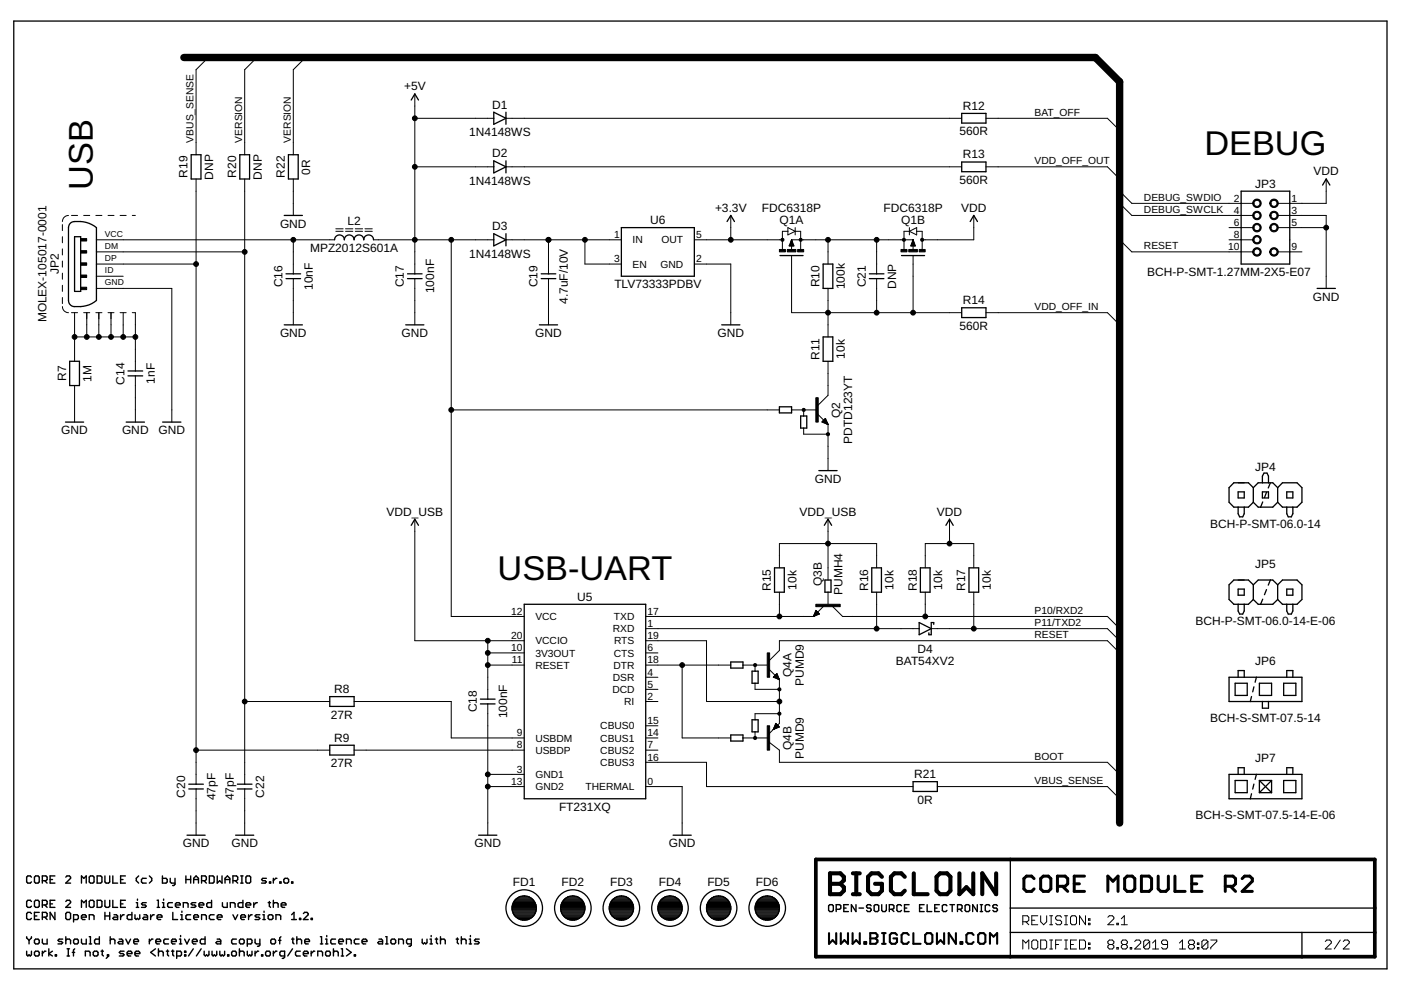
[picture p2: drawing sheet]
<svg xmlns="http://www.w3.org/2000/svg" width="297mm" height="210mm" viewBox="0 0 297 210" stroke-linecap="round" stroke-linejoin="round" font-family="sans-serif">
<g fill="none" stroke="#000" stroke-width=".3">
<path d="M5.7 198.6v.3l.5 .5M6.2 199.4v.7M6.7 186l-.3-.3h-.5l-.2 .3v1l.2 .2h.5l.3-.2M6.7 191.1l-.3-.2h-.5l-.2 .2v1l.2 .3h.5l.3-.3M6.7 193.7l-.3-.3h-.5l-.2 .3v1l.2 .3h.5l.3-.3M6.7 198.6v.3l-.5 .5M7.3 186l.3-.3h.5l.2 .3v1l-.2 .2h-.5l-.3-.2zM7.3 194.2h.5M7.6 190.9h.5l.2 .2v1l-.2 .3h-.5l-.3-.3v-1zM7.6 199.1h.5l.2 .3v.5l-.2 .2h-.5l-.3-.2v-.5zM8.3 193.4h-1v1.6h1M9 186.7h.7l.3-.2v-.5l-.3-.3h-.7v1.5"/>
<path d="M9 191.9h.7l.3-.3v-.5l-.3-.2h-.7v1.5M9 194.5h.7l.3-.3v-.5l-.3-.3h-.7v1.6M9 199.1v.8l.2 .2h.8v-1M9.5 186.7l.5 .5M9.5 191.9l.5 .5M9.5 194.5l.5 .5M10.6 186.5h.5M10.6 191.6h.5M11.6 185.7h-1v1.5h1M11.6 190.9h-1v1.5h1M11.6 193.4v1.6l-1-1.6v1.6M13.3 199.1h-.7l-.3 .3 .3 .2h.4l.3 .3-.3 .2h-.7"/>
<path d="M13.9 186l.3-.3h.5l.3 .3v.2l-1.1 1h1.1M13.9 191.1l.3-.2h.5l.3 .2v.3l-1.1 1h1.1M13.9 199.4l.3-.3h.5l.3 .3v.7M13.9 198.6v1.5M14.2 193.4h.5l.3 .3v1l-.3 .3h-.5l-.3-.3v-1zM15.6 195h.8l.2-.3v-.5l-.2-.2h-.8v1.5M15.9 199.1h.5l.2 .3v.5l-.2 .2h-.5l-.3-.2v-.5zM17.3 194.5h1v-.3l-.3-.2h-.5l-.2 .2v.5l.2 .3h.5M17.3 187.2v-1.5l.5 .5 .5-.5v1.5M17.3 192.4v-1.5l.5 .5 .5-.5v1.5M17.3 199.1v.8l.2 .2h.8v-1M18.9 186l.3-.3h.5l.2 .3v1l-.2 .2h-.5l-.3-.2z"/>
<path d="M18.9 195v-1h.8l.2 .2v.8M18.9 198.6h.3v1.5M19.2 190.9h.5l.2 .2v1l-.2 .3h-.5l-.3-.3v-1zM20.6 185.7h.8l.2 .3v1l-.2 .2h-.8zM20.6 190.9h.8l.2 .2v1l-.2 .3h-.8zM21.1 198.6v1.5h-.8l-.3-.2v-.5l.3-.3h.8M22.2 185.7v1.3l.3 .2h.5l.3-.2v-1.3M22.2 190.9v1.2l.3 .3h.5l.3-.3v-1.2M22.2 193.4v1.6M22.2 194.2h1.1M23.3 193.4v1.6M23.4 199.4l.2-.3h.5l.3 .3v.7"/>
<path d="M23.4 198.6v1.5M23.9 185.7v1.5h1M23.9 190.9v1.5h1M24.2 194h.5l.2 .2v.8h-.7l-.3-.3 .3-.2h.7M25.3 199.1h.5l.2 .3v.7h-.7l-.3-.2 .3-.3h.7M25.6 186.5h.5M25.6 194v1M25.6 191.6h.5M26.3 194h-.2l-.5 .5M26.6 185.7h-1v1.5h1M26.6 190.9h-1v1.5h1M26.7 199.1l.5 1 .5-1"/>
<path d="M28 193.4v1.6h-.8l-.2-.3v-.5l.2-.2h.8M28.3 199.6h1.1v-.2l-.3-.3h-.5l-.3 .3v.5l.3 .2h.5M28.6 194v.7l.3 .3 .2-.3 .3 .3 .2-.3v-.7M28.9 192.4h.5M28.9 191.4h.2v1M29.1 190.6v.3M29.4 185.7l-.5 .5v.5l.5 .5M30.5 194h.5l.3 .2v.8h-.8l-.2-.3 .2-.2h.8M31 186.2h-.8l-.2 .3v.5l.2 .2h.8M31 191.4h-.8l-.2 .2 .2 .3h.6l.2 .2-.2 .3h-.8M31.7 185.7l.5 .5v.5l-.5 .5M31.7 199.1v1"/>
<path d="M31.9 194v1M32.4 199.1h-.2l-.5 .5M32.7 194h-.3l-.5 .5M33 199.6h1.1v-.2l-.3-.3h-.5l-.3 .3v.5l.3 .2h.5M33.3 190.9h.3v1.5M33.3 192.4h.5M33.3 194.5h1v-.3l-.2-.2h-.5l-.3 .2v.5l.3 .3h.5M34.4 185.7v1.5h.8l.3-.2v-.5l-.3-.3h-.8M34.4 192.4h.5M34.4 191.4h.3v1M34.7 190.6v.3M35.7 199.1h-.7l-.3 .3v.5l.3 .2h.7"/>
<path d="M36.1 186.2v.8l.2 .2h.8M36.4 199.6h1v-.2l-.3-.3h-.5l-.2 .3v.5l.2 .2h.5M36.6 191.4h-.8l-.3 .2v.5l.3 .3h.8M36.6 193.4v1.6h1.1M37.1 186.2v1.3l-.2 .2h-.3M37.2 191.9h1v-.3l-.2-.2h-.6l-.2 .2v.5l.2 .3h.6M38 199.1h.3v1M38.3 198.4v.2M38.3 195h.5M38.3 194h.3v1M38.6 193.2v.2M38.9 192.4v-1h.7l.3 .2v.8"/>
<path d="M39.1 199.1l.5 1 .6-1M39.4 186.5h1M39.4 185.7v1.5M40.4 194h-.7l-.3 .2v.5l.3 .3h.7M40.4 185.7v1.5M40.8 199.6h1v-.2l-.2-.3h-.6l-.2 .3v.5l.2 .2h.6M41.1 186.5h1M41.1 187.2v-1l.5-.5 .5 .5v1M41.1 194.5h1v-.3l-.3-.2h-.5l-.2 .2v.5l.2 .3h.5M41.5 191.4h-.7l-.3 .2 .3 .3h.5l.2 .2-.2 .3h-.8M42.2 191.9h1v-.3l-.3-.2h-.5l-.2 .2v.5l.2 .3h.5M42.7 186.7h.8l.3-.2v-.5l-.3-.3h-.8v1.5"/>
<path d="M42.7 195v-1h.8l.3 .2v.8M43.2 186.7l.6 .5M43.5 198.6v1.5h-.8l-.2-.2v-.5l.2-.3h.8M44.4 185.7h.7l.3 .3v1l-.3 .2h-.7zM44.9 190.9v1.5h-.8l-.3-.3v-.5l.3-.2h.8M45.4 194h-.8l-.2 .2v.5l.2 .3h.8M46 199.1h.5l.3 .3v.7h-.8l-.2-.2 .2-.3h.8M46.1 185.7v1.5l.5-.5 .5 .5v-1.5M46.1 194.5h1v-.3l-.3-.2h-.5l-.2 .2v.5l.2 .3h.5M47.2 191.4v.7l.2 .3h.8v-1M47.7 186.5h1M47.7 187.2v-1l.5-.5 .5 .5v1"/>
<path d="M48.8 192.4v-1h.8l.2 .2v.8M49.4 186.7h.7l.3-.2v-.5l-.3-.3h-.7v1.5M49.4 194l.5 1 .5-1M49.9 186.7l.5 .5M50.1 199.1h-.7l-.3 .3v.5l.3 .2h.7M51 199.1h.5l.3 .3v.5l-.3 .2h-.5l-.2-.2v-.5zM51 185.7h.5M51 187.2h.5M51 194.5h1v-.3l-.2-.2h-.5l-.3 .2v.5l.3 .3h.5M51.3 185.7v1.5M51.5 190.9v1.5h-.8l-.2-.3v-.5l.2-.2h.8M52.1 186l.3-.3h.5l.2 .3v1l-.2 .2h-.5l-.3-.2z"/>
<path d="M52.1 191.9h1v-.3l-.2-.2h-.5l-.3 .2v.5l.3 .3h.5M52.7 194v1M53.5 194h-.3l-.5 .5M53.8 191.4v1M54.1 199.1v.8l.2 .2h.8M54.6 191.4h-.3l-.5 .5M55.1 194h-.8l-.2 .2 .2 .3h.5l.3 .2-.3 .3h-.7M55.1 199.1v1.3l-.3 .2h-.2M55.7 195h.5M55.7 194h.3v1M56 193.2v.2M56.5 186.2h-.8l-.2 .3 .2 .2h.5l.3 .3-.3 .2h-.7"/>
<path d="M56.9 191.4h.5M56.9 194.2l.2-.2h.5l.3 .2v.5l-.3 .3h-.5l-.2-.3zM57.1 191.1v1l.3 .3M57.1 187h.3v.2h-.3zM57.7 199.1h.5l.2 .3v.5l-.2 .2h-.5l-.3-.2v-.5zM58 186.2v1M58 190.9v1.5M58 191.6l.2-.2h.5l.3 .2v.8M58.5 195v-1h.8l.2 .2v.8M58.7 186.2h-.2l-.5 .5M59.1 199.4h.5M59.3 187h.3v.2h-.3z"/>
<path d="M59.6 198.6l-.3 .3v1.2M59.6 191.9h1v-.3l-.2-.2h-.5l-.3 .2v.5l.3 .3h.5M60.2 186.5l.2-.3h.5l.3 .3v.5l-.3 .2h-.5l-.2-.2zM61.8 187h.3v.2h-.3zM61.8 195h1M61.8 194l.5-.6v1.6M61.8 199.1h.5M62.1 198.9v1l.2 .2M62.9 199.4l.3-.3h.5l.2 .3v.7M62.9 198.6v1.5M63.5 194.7h.3v.3h-.3zM64.3 193.7l.3-.3h.5l.2 .3v.3l-1 1h1"/>
<path d="M64.6 199.6h1v-.2l-.2-.3h-.5l-.3 .3v.5l.3 .2h.5M66 194.7h.2v.3h-.2zM67.9 198.6h.3v1.5M69 199.1h.3v1M69.3 198.4v.2M71.1 199.1h-.7l-.3 .3v.5l.3 .2h.7M71.8 199.6h1v-.2l-.2-.3h-.5l-.3 .3v.5l.3 .2h.5M76.1 199.1h-.7l-.3 .3v.5l.3 .2h.7M76.8 199.6h1v-.2l-.3-.3h-.5l-.2 .3v.5l.2 .2h.5M80.3 199.1h.6l.2 .3v.7h-.8l-.2-.2 .2-.3h.8M81.8 198.6h.2v1.5M82.9 199.4l.2-.3h.5l.3 .3v.5l-.3 .2h-.5l-.2-.2z"/>
<path d="M89.5 199.1v.8l.3 .2 .2-.2 .3 .2 .2-.2v-.8M91.2 199.1h.2v1M91.4 198.4v.2M92.3 199.1h.5M92.5 198.9v1l.3 .2M93.4 199.4l.2-.3h.5l.3 .3v.7M93.4 198.6v1.5M96.7 199.1h.5M97 198.9v1l.2 .2M97.8 199.4l.3-.3h.5l.2 .3v.7M97.8 198.6v1.5M99.5 199.1h.2v1"/>
<path d="M99.7 198.4v.2M101.6 199.1h-.8l-.2 .3 .2 .2h.5l.3 .3-.3 .2h-.7M175.7 192l.2-.2h.5l.3 .2v1l-.3 .3h-.5l-.2-.3zM177.3 192.8h.7l.3-.3v-.5l-.3-.2h-.7v1.5M178.9 192.5h.5M179.9 191.8h-1v1.5h1M181.5 191.8v1.5l-1-1.5v1.5M182.1 192.5h1M184.7 192l-.2-.2h-.5l-.3 .2v.3l.3 .2h.5l.2 .3-.2 .5h-.5l-.3-.3M185.3 192l.3-.2h.5l.2 .2v1l-.2 .3h-.5l-.3-.3zM186.9 191.8v1.2l.3 .3h.5l.2-.3v-1.2M188.6 192.8h.7l.2-.3v-.5l-.2-.2h-.7v1.5"/>
<path d="M189 192.8l.5 .5M191.1 192l-.2-.2h-.5l-.2 .2v1l.2 .3h.5l.2-.3M191.8 192.5h.5M192.7 191.8h-.9v1.5h.9M195 192.5h.5M195.9 191.8h-.9v1.5h.9M196.6 191.8v1.5h.9M198.2 192.5h.5M199.2 191.8h-1v1.5h1M200.8 192l-.3-.2h-.5l-.2 .2v1l.2 .3h.5l.3-.3M201.4 191.8h1M201.9 191.8v1.5"/>
<path d="M203 192.8h.7l.3-.3v-.5l-.3-.2h-.7v1.5M203.5 192.8l.5 .5M204.9 191.8h.4l.3 .2v1l-.3 .3h-.4l-.3-.3v-1zM207.2 191.8v1.5l-1-1.5v1.5M207.8 191.8h.5M207.8 193.3h.5M208.1 191.8v1.5M209.9 192l-.3-.2h-.5l-.2 .2v1l.2 .3h.5l.3-.3M211.5 192l-.3-.2h-.4l-.3 .2v.3l.3 .2h.4l.3 .3-.3 .5h-.4l-.3-.3M5.7 201.7v.7l.2 .3 .3-.3 .2 .3 .3-.3v-.7M7.6 201.7h.5l.2 .2v.5l-.2 .3h-.5l-.3-.3v-.5zM9 201.7v1"/>
<path d="M9.7 201.7h-.2l-.5 .5M10.4 201.2v1.5M11.1 201.7l-.7 .5 .7 .5M11.7 202.4h.3v.3h-.3zM14.2 202.7h.5M14.2 201.2h.5M14.5 201.2v1.5M15.3 201.9h.5M15.8 201.2l-.2 .2v1.3M18.1 202.7v-1h.8l.2 .2v.8M18.9 200.1h.5M19.8 201.9l.2-.2h.5l.3 .2v.5l-.3 .3h-.5l-.2-.3z"/>
<path d="M21.4 201.7h.5M21.7 201.4v1l.2 .3M22.8 202.4h.2v.3h-.2zM23 202.7l-.5 .5M26.3 201.7h-.8l-.2 .2 .2 .3h.6l.2 .2-.2 .3h-.8M27 202.2h1l-.3-.5h-.5l-.2 .2v.5l.2 .3h.5M28.6 202.2h1v-.3l-.2-.2h-.5l-.3 .2v.5l.3 .3h.5M33 201.2l-1.1 .7 1.1 .8M33.6 201.9l.2-.2h.6l.2 .2v.8M33.6 201.2v1.5M35.3 201.7h.5M35.5 201.4v1l.3 .3"/>
<path d="M36.4 201.7h.5M36.6 201.4v1l.3 .3M37.5 202.7h.7l.3-.3v-.5l-.3-.2h-.7v1.5M38 200.1h.5M39.1 202.4h.3v.3h-.3zM39.1 201.7h.3v.2h-.3zM41 201.2l-1 1.5M42.7 201.2l-1.1 1.5M43.3 201.7v.7l.2 .3 .3-.3 .2 .3 .3-.3v-.7M45 201.7v.7l.2 .3 .2-.3 .3 .3 .3-.3v-.7M46.6 201.7v.7l.3 .3 .2-.3 .3 .3 .2-.3v-.7M48.3 202.4h.2v.3h-.2z"/>
<path d="M49.1 201.9l.3-.2h.5l.2 .2v.5l-.2 .3h-.5l-.3-.3zM50.8 201.9l.2-.2h.5l.3 .2v.8M50.8 201.2v1.5M52.4 200.1h.8l.2-.2v-.5l-.2-.3h-.8v1.5M52.4 201.7v.7l.3 .3 .2-.3 .3 .3 .2-.3v-.7M54.1 201.7v1M54.8 201.7h-.2l-.5 .5M55.5 202.4h.2v.3h-.2zM56.3 201.9l.3-.2h.5l.2 .2v.5l-.2 .3h-.5l-.3-.3zM58 201.7v1M58.7 201.7h-.2l-.5 .5M60.3 202.7h-.7l-.3-.3v-.5l.3-.2h.7v1.2l-.2 .3h-.3"/>
<path d="M62 201.2l-1 1.5M63.7 201.7h-.8l-.2 .2v.5l.2 .3h.8M64.3 202.2h1v-.3l-.2-.2h-.5l-.3 .2v.5l.3 .3h.5M66 201.7v1M66.7 201.7h-.2l-.5 .5M67.4 202.7v-1h.7l.3 .2v.8M67.9 200.1h.5M69 200.1h.5M69 201.9l.3-.2h.5l.2 .2v.5l-.2 .3h-.5l-.3-.3zM70.7 201.9l.3-.2h.5l.2 .2v.8M70.7 201.2v1.5M72.3 202.7h.6"/>
<path d="M72.3 201.2h.3v1.5M73.4 200.1v-1h.8l.3 .3v.7M73.4 201.2l1.1 .7-1.1 .8M75.1 202.4h.3v.3h-.3zM81.8 200.1h.5M84.5 200.1v-1h.8l.2 .3v.7M87.2 200.1h-.8l-.2-.2v-.5l.2-.3h.8v1.3l-.2 .2h-.3M91.2 200.1h.5M99.5 200.1h.5"/>
</g>
<g fill="none" stroke="#000" stroke-width=".28">
<path d="M2.9 4.5h291.2v200.9h-291.2zM40.5 32.8h2.1v5.2h-2.1zM50.8 32.8h2.1v5.2h-2.1zM61.2 32.8h2v5.2h-2zM87.2 21.2l.7-1.3 .8 1.3M104.7 23.8l2.6 1.3-2.6 1.3zM104.7 34.1l2.6 1.3-2.6 1.3zM107.3 23.8v2.6M107.3 34.1v2.6M203.9 24h5.1v2.1h-5.1zM203.9 34.4h5.1v2h-5.1zM280.4 39.2l.8-1.2 .8 1.2"/>
<path d="M14.8 47.5l.2-.3a5.8 5.8 0 0 1 5.4 1.1v15.4a6.1 6.1 0 0 1-5.2 1.2l-.6-.6-.1-.6v-15.4zM15.8 50.2h1.3v11.6h-1.3zM60.3 45.7h3.8M60.6 59.1h3.1M60.6 58.1h3.1M71 50.8a1.03 1.03 0 0 1 1-1 1.03 1.03 0 0 1 1 1 1.04 1.04 0 0 1 1-1 1.04 1.04 0 0 1 1.1 1 1.03 1.03 0 0 1 1-1 1.03 1.03 0 0 1 1 1 1.03 1.03 0 0 1 1.1-1 1.03 1.03 0 0 1 1 1M86.4 59.1h3.1M86.4 58.1h3.1M104.7 49.6l2.6 1.2-2.6 1.3zM107.3 49.6v2.5M114.7 59.1h3.1M114.7 58.1h3.1"/>
<path d="M131.7 48.3h15.5v10.3h-15.5zM154.2 47l.7-1.3 .8 1.3M165.4 54.2h4.9M174.5 56h2.1v5.2h-2.1zM184.3 59.1h3.1M184.3 58.1h3.1M191.1 54.2h4.9M205.7 47l.8-1.3 .7 1.3M263.1 40.5h10.4v15.5h-10.4zM14.8 76.6h2v5.1h-2zM27.1 78.7h3.1M27.1 79.7h3.1"/>
<path d="M60.3 68.9h3.8M86 68.9h3.9M114.4 68.9h3.8M153 68.9h3.9M174.5 71.4h2.1v5.2h-2.1zM203.9 65.3h5.1v2h-5.1zM279.3 61.2h3.8M13.9 89.5h3.8M26.8 89.5h3.8M34.5 89.5h3.9M165.2 86.3h2.6v1.2h-2.6zM169.8 88.2h1.2v2.6h-1.2z"/>
<path d="M173.6 99.8h3.9M87.2 111.4l.7-1.3 .8 1.3M174.8 111.4l.8-1.3 .7 1.3M200.6 111.4l.7-1.3 .8 1.3M262.5 104.3h1.3v1.3h-1.3zM262.5 107.5v1.4l.3 .7h.7l.3-.7v-1.4M265.7 103.4l-1-1h-3.1l-1 1v3.1l1 1h3.1l1-1M265.7 103.4l1.1-1h3.1l1 1M265.7 106.5l1.1 1h3.1l1-1M265.7 103.4v3.1M267.7 102.4v-1.5l.3-.6h.6l.3 .6v1.5M267.7 104.3h1.2v1.3h-1.2z"/>
<path d="M267.7 106.4l-.4 1.1M268.5 104.4l-.4 1.1M269.3 102.4l-.4 1.1M270.9 103.4l1-1h3.1l1 1v3.1l-1 1h-3.1l-1-1M270.9 103.4v3.1M272.8 104.3h1.3v1.3h-1.3zM272.8 107.5v1.4l.3 .7h.7l.3-.7v-1.4M111.1 128.1h25.8v41.3h-25.8zM164.2 120.4h2.1v5.2h-2.1zM174.9 123h1.3v2.6h-1.3zM184.8 120.4h2.1v5.2h-2.1zM194.9 132l2.5 1.3-2.5 1.3z"/>
<path d="M195.1 120.4h2.1v5.2h-2.1zM198 132.4v-.4h-.6v2.6h-.5v-.4M205.4 120.4h2.1v5.2h-2.1zM262.5 124.9h1.3v1.3h-1.3zM262.5 128.1v1.4l.3 .7h.7l.3-.7v-1.4M265.7 124l-1-1h-3.1l-1 1v3.1l1 1h3.1l1-1M265.7 124v3.1M265.7 124l1.1-1h3.1l1 1M265.7 127.1l1.1 1h3.1l1-1M267.7 127l-.4 1.1M268.5 125l-.4 1.1M269.3 123l-.4 1.1"/>
<path d="M270.9 124l1-1h3.1l1 1v3.1l-1 1h-3.1l-1-1M270.9 124v3.1M272.8 124.9h1.3v1.3h-1.3zM272.8 128.1v1.4l.3 .7h.7l.3-.7v-1.4M69.9 147.7h5.2v2.1h-5.2zM69.9 158h5.2v2.1h-5.2zM101.9 149.2h3.1M101.9 148.2h3.1M154.9 140.4h2.6v1.2h-2.6zM154.9 155.8h2.6v1.3h-2.6zM159.4 142.3h1.3v2.6h-1.3zM159.4 152.6h1.3v2.6h-1.3z"/>
<path d="M260.6 143.6h15.4v5.1h-15.4zM261.9 144.9h2.5v2.5h-2.5zM262.5 143.6v-1.4h1.3v1.4M265.3 147.7l-.2 1M265.9 145.6l-.3 1.1M266.4 143.6l-.3 1.1M267 144.9h2.6v2.5h-2.6zM267.7 148.7v1.5h1.2v-1.5M272.2 144.9h2.5v2.5h-2.5zM272.8 143.6v-1.4h1.3v1.4M39.6 177.1h3.9M40 167.3h3.1"/>
<path d="M40 166.3h3.1M50 177.1h3.8M50.3 167.3h3.1M50.3 166.3h3.1M101.5 177.1h3.8M142.7 177.1h3.9M193.6 165.7h5.1v2.1h-5.1zM260.6 164.2h15.4v5.2h-15.4zM261.9 165.5h2.5v2.6h-2.5zM262.5 164.2v-1.4h1.3v1.4M265.3 168.3l-.2 1.1M265.9 166.2l-.3 1.1"/>
<path d="M266.4 164.2l-.3 1M267 165.5v2.6M267 165.5h2.6M267 168.1h2.6M267 165.5l2.6 2.6M269.6 165.5v2.6M269.6 165.5l-2.6 2.6M272.2 165.5h2.5v2.6h-2.5zM272.8 164.2v-1.4h1.3v1.4M108.6 192.7h5.1M108.6 192.4h5.1M108.6 192.9h5.1"/>
<path d="M108.6 192.2h5.1M108.6 192.2v.7M108.6 192.9l.4 1 .5 .6M108.6 192h5M108.6 193.1h5M108.7 191.8h4.9M108.7 193.4h4.9M108.8 191.5h4.7M108.8 193.6h4.7M108.9 191.3h4.5M108.9 193.8h4.5M109 191.1h4.3"/>
<path d="M109.1 194h4.1M109.2 190.9h3.9M109.2 194.2h3.9M109.4 190.6h3.5M109.5 194.5h3.3M109.5 194.5l.2 .2M109.7 190.4h2.9M109.7 194.7h2.8M109.7 194.7a2.59 2.59 0 0 0 2.8 0M110.1 190.2h2.1M110.1 190.2l1-.3 1.1 .3M110.1 190.2l-1.1 .9-.4 1.1"/>
<path d="M110.2 194.9h1.9M111.1 190h.1M112.2 190.2l.9 .6 .6 1.4M112.8 194.5l-.3 .2M113.7 192.9l-.4 1-.5 .6M113.7 192.2v.7M118.9 192.7h5.1M118.9 192.4h5.1M118.9 192.2v.7M118.9 192.9l.4 1 .5 .6M118.9 192.9h5.1M118.9 192.2h5.1"/>
<path d="M118.9 193.1h5.1M118.9 192h5.1M119 191.8h4.9M119 193.4h4.9M119.1 191.5h4.7M119.1 193.6h4.7M119.2 191.3h4.5M119.2 193.8h4.5M119.3 191.1h4.3M119.4 194h4.1M119.5 190.9h3.9M119.5 194.2h3.9"/>
<path d="M119.7 190.6h3.5M119.8 194.5l.3 .2M119.8 194.5h3.3M120 190.4h2.9M120.1 194.7a2.59 2.59 0 0 0 2.7 0M120.1 194.7h2.7M120.4 190.2l1.1-.3 1 .3M120.4 190.2l-1.1 .9-.4 1.1M120.4 190.2h2.1M120.5 194.9h1.9M121.4 190h.1M122.5 190.2l.9 .6 .6 1.4"/>
<path d="M123.1 194.5l-.3 .2M124 192.9l-.4 1-.5 .6M124 192.2v.7M129.2 192.7h5.1M129.2 192.4h5.1M129.2 192.9h5.1M129.2 192.2h5.1M129.2 192.2v.7M129.2 192.9l.4 1 .5 .6M129.2 193.1h5.1M129.2 192h5.1M129.3 191.8h4.9"/>
<path d="M129.3 193.4h4.9M129.4 191.5h4.7M129.4 193.6h4.7M129.5 191.3h4.5M129.5 193.8h4.5M129.6 191.1h4.3M129.7 194h4.1M129.8 190.9h3.9M129.8 194.2h3.9M130 190.6h3.5M130.1 194.5h3.3M130.1 194.5l.3 .2"/>
<path d="M130.3 190.4h2.9M130.4 194.7h2.7M130.4 194.7a2.59 2.59 0 0 0 2.7 0M130.7 190.2h2.1M130.7 190.2l1-.3 1.1 .3M130.7 190.2l-.9 .6-.6 1.4M130.8 194.9h1.9M131.7 190h.1M132.8 190.2l1.1 .9 .4 1.1M133.4 194.5l-.3 .2M134.3 192.9l-.4 1-.5 .6M134.3 192.2v.7"/>
<path d="M139.5 192.7h5.1M139.5 192.4h5.1M139.5 192.9h5.1M139.5 192.2h5.1M139.5 192.2v.7M139.5 192.9l.4 1 .5 .6M139.6 193.1h5M139.6 192h5M139.6 191.8h4.9M139.6 193.4h4.9M139.7 191.5h4.7M139.7 193.6h4.7"/>
<path d="M139.8 191.3h4.5M139.8 193.8h4.5M139.9 191.1h4.3M140 194h4.1M140.1 190.9h3.9M140.1 194.2h3.9M140.3 190.6h3.5M140.4 194.5h3.3M140.4 194.5l.3 .2M140.6 190.4h2.9M140.7 194.7h2.7M140.7 194.7a2.59 2.59 0 0 0 2.7 0"/>
<path d="M141 190.2h2.1M141 190.2l1-.3 1.1 .3M141 190.2l-.9 .6-.6 1.4M141.1 194.9h1.9M142 190h.1M143.1 190.2l1.1 .9 .4 1.1M143.7 194.5l-.3 .2M144.6 192.9l-.4 1-.5 .6M144.6 192.2v.7M149.8 192.7h5.1M149.8 192.4h5.1M149.8 192.9h5.1"/>
<path d="M149.8 192.2h5.1M149.8 192.2v.7M149.8 192.9l.4 1 .5 .6M149.9 193.1h5M149.9 192h5M149.9 191.8h4.9M149.9 193.4h4.9M150 191.5h4.7M150 193.6h4.7M150.1 191.3h4.5M150.1 193.8h4.5M150.2 191.1h4.3"/>
<path d="M150.3 194h4.2M150.4 190.9h3.9M150.5 194.2h3.8M150.6 190.6h3.5M150.7 194.5h3.4M150.7 194.5l.3 .2M150.9 190.4h2.9M151 194.7a2.63 2.63 0 0 0 2.8 0M151 194.7h2.8M151.3 190.2h2.1M151.3 190.2l1.1-.3 1 .3M151.3 190.2l-.9 .6-.6 1.4"/>
<path d="M151.4 194.9h1.9M152.3 190h.1M153.4 190.2l1.1 .9 .4 1.1M154.1 194.5l-.3 .2M154.9 192.9l-.4 1-.4 .6M154.9 192.2v.7M160.1 192.7h5.1M160.1 192.4h5.1M160.1 192.9h5.1M160.1 192.2h5.1M160.1 192.2v.7M160.1 192.9l.2 .7 .7 .9"/>
<path d="M160.1 192h5.1M160.2 193.1h5M160.2 191.8h4.9M160.2 193.4h4.9M160.3 191.5h4.7M160.3 193.6h4.7M160.4 191.3h4.5M160.4 193.8h4.5M160.5 191.1h4.3M160.6 194h4.2M160.7 190.9h3.9M160.8 194.2h3.8"/>
<path d="M160.9 190.6h3.5M161 194.5h3.4M161 194.5l.3 .2M161.2 190.4h2.9M161.3 194.7a2.63 2.63 0 0 0 2.8 0M161.3 194.7h2.7M161.6 190.2h2.1M161.6 190.2l1.1-.3 1 .3M161.6 190.2l-.9 .6-.4 .7-.2 .7M161.8 194.9h1.8M162.6 190h.2M163.7 190.2l1.1 .9 .4 1.1"/>
<path d="M164.4 194.5l-.3 .2M165.2 192.9l-.4 1-.4 .6M165.2 192.2v.7M214.2 182.2v20.6M214.2 192.5h77.3M214.2 197.7h77.3M276 197.7v5.1"/>
<circle cx="111.1" cy="192.5" r="3.9"/>
<circle cx="121.5" cy="192.5" r="3.9"/>
<circle cx="131.7" cy="192.5" r="3.9"/>
<circle cx="142" cy="192.5" r="3.9"/>
<circle cx="152.4" cy="192.5" r="3.9"/>
<circle cx="162.7" cy="192.5" r="3.9"/>
</g>
<g fill="none" stroke="#000" stroke-width=".21">
<path d="M44.2 12.2l-2.6 2.6v18M54.5 12.2l-2.6 2.6v18M64.8 12.2l-2.6 2.6v18M87.9 19.9v38.2M41.6 38v128.3M51.9 38v128.3M62.2 38v7.7M87.9 25.1h16.8M87.9 35.4h16.8M107.3 25.1h96.6M107.3 35.4h96.6M209 25.1h25.8l2.6 2.5"/>
<path d="M209 35.4h25.8l2.6 2.6M281.2 38v5.1h-10.3M13.2 47.6v1.3M13.2 50.2v1.3M13.2 52.8v1.3M13.2 55.4v1.2M13.2 57.9v1.3M14.5 45.7l-.5 .1-.5 .4-.3 .8M15.2 45.7h1.2M17.7 45.7h1.3M20.3 45.7h1.3M20.4 50.8h50.6"/>
<path d="M20.4 53.4h31.5M20.4 56h21.2M20.4 58.6h5.7M22.9 45.7h1.3M25.5 45.7h1.3M28 45.7h.7M62.2 50.8v7.3M62.2 59.1v9.8M71.2 49h1.5M71.2 48.5h1.5M73.3 49h1.5M73.3 48.5h1.5"/>
<path d="M75.3 49h1.6M75.3 48.5h1.6M77.4 49h1.5M77.4 48.5h1.5M79.2 50.8h25.5M87.9 59.1v9.8M95.7 50.8v79.9h15.4M107.3 50.8h24.4M116.3 50.8v7.3M116.3 59.1v9.8M124 50.8v5.2h7.7M147.2 50.8h18.7"/>
<path d="M147.2 56h7.7v12.9M154.9 45.7v5.1M167 49h-1.1v3.9M167 48.3l1.6 .7-1.6 .8zM167.8 50.8h25.8M167.8 50.8v2.1M167.8 54.2v12.1h36.1M167.8 50.8l.5 1.3h-1zM167.8 50.8l-.4 1.3M167.8 50.8l-.2 1.3M167.8 50.8l-.1 1.3M167.8 50.8l.2 1.3"/>
<path d="M167.8 50.8l.3 1.3M167.8 50.8l.4 1.3M168.6 49h1.2v3.9M168.6 48.3v1.5M175.6 50.8v5.2M185.9 50.8v7.3M185.9 59.1v7.2M192.8 49h-1.1v3.9M192.8 49l1.6-.7v1.5zM192.8 48.3v1.5M193.6 50.8l.5 1.3h-1zM193.6 50.8v2.1"/>
<path d="M193.6 54.2v12.1M193.6 50.8l.4 1.3M193.6 50.8l.2 1.3M193.6 50.8l.1 1.3M193.6 50.8l-.1 1.3M193.6 50.8l-.3 1.3M193.6 50.8l-.4 1.3M194.4 49h1.1v3.9M206.5 45.7v5.1h-11M237.4 40.5l2.6 2.6h25.7M237.4 43.1l2.6 2.6h25.7M237.4 50.8l2.6 2.6h25.7"/>
<path d="M260.6 48.3h5.1M260.6 50.8h5.1M270.9 45.7h10.3v15.5M270.9 48.3h10.3M270.9 53.4h5.1M13.2 65l.2 .6 .3 .4 .8 .3M13.2 60.5v1.3M13.2 63.1v1.3M15.2 66.3h1.2M15.8 66.3v10.3M15.8 71.4h12.9M17.7 66.3h1.3"/>
<path d="M18.4 66.3v5.1M20.3 66.3h1.3M20.4 61.2h16v28.3M21 66.3v5.1M22.9 66.3h1.3M23.5 66.3v5.1M25.5 66.3h1.3M26.1 66.3v5.1M28 66.3h.7v12.4M28.7 79.7v9.8M175.6 61.2v10.2M175.6 76.6v7.2l-2.4 2.3"/>
<path d="M209 66.3h25.8l2.6 2.6M15.8 81.7v7.8M95.7 86.9h69.5M167.8 86.9h5.2M170.4 90.8v1.3h5.2M170.4 86.9v1.3M173.2 87.7l2.4 2.3M174.3 89.4l.7-.7 .6 1.3M174.3 89.4l1.3 .6M174.4 89.3l1.2 .7M174.5 89.3l1.1 .7M174.5 89.2l1.1 .8"/>
<path d="M174.6 89.2l1 .8M174.7 89l.9 1M174.8 89l.8 1M174.8 88.9l.8 1.1M174.9 88.8l.7 1.2M175 88.8l.6 1.2M175.6 90v9.8M87.9 110.1v25.7h23.2M175.6 110.1v12.9M201.3 110.1v5.2M103.4 138.4h7.7M103.4 135.8v12.4"/>
<path d="M136.9 138.4h2.6M136.9 130.7h35.6M136.9 135.8h12.9v12.9h15.4M136.9 133.3h58M165.2 120.4v-5.1h20.7v5.1M165.2 125.6v5.1M173 129.5l-.5 1.2M173.1 129.5l-.6 1.2M173.2 129.6l-.7 1.1M173.2 129.7l-.7 1M173.3 129.7l-.8 1M173.4 129.9l-.9 .8"/>
<path d="M173.5 129.9l-1 .8M173.5 130l-.5-.6-.5 1.3M173.5 130l.1 .1M173.5 130l-1 .7M173.6 130.1h.1M173.6 130.1l-1.1 .6M173.7 130.1l-1.2 .6M174.8 128.4l-2.3 2.3M175.6 125.6v2.5M176.3 128.4l2.3 2.3h56.2l2.6 2.6M185.9 125.6v7.7M196.2 120.4v-5.1h10.3v5.1"/>
<path d="M196.2 125.6v5.1M197.4 133.3h37.4l2.6 2.5M206.5 125.6v7.7M237.4 138.4l-2.6-2.6h-69.6v2.1l-2.3 2.3M41.6 159h28.3M51.9 148.7h18M75.1 159h36M75.1 148.7h20.6v7.8h15.4M103.4 141h7.7M103.4 149.2v27.9M136.9 141h18M136.9 159h2.6"/>
<path d="M136.9 156.5h2.6M136.9 153.9h2.6M136.9 143.6h2.6M136.9 146.2h2.6M136.9 148.7h2.6M144.6 141v15.5h10.3M157.5 141h5.2M157.5 156.5h5.4M160.1 144.9v1.3h5.1M160.1 141v1.3M160.1 155.2v1.3M162.9 157.2l2.3 1.8v2.6h69.6l2.6 2.6"/>
<path d="M162.9 141.8l2.3 2.3M164 143.5l1.2 .6M164.1 143.4l1.1 .7M164.2 143.3l1 .8M164.3 143.3l.9 .8M164.4 143.1l.8 1M164.5 143.1l.7 1M164.5 143l.7 1.1M164.5 153.4l-.5 1.3M164.6 142.9l-.6 .6M164.6 142.9l.6 1.2M164.6 153.5l-.1-.1-.5 1.3"/>
<path d="M164.6 153.5l.1 .1M164.6 153.5l-.6 1.2M164.7 142.9l.5 1.2M164.7 142.9h-.1M164.7 153.6l.4 .4M164.7 153.6l-.7 1.1M164.8 153.7l-.8 1M164.9 153.8l-.9 .9M165 153.9l-1 .8M165.1 153.9l-1.1 .8M165.1 154l.1 .1M165.1 154l-1.1 .7"/>
<path d="M165.2 154.1l-1.2 .6M165.2 144.1v9.3l-2.3 2.3M165.2 151.3h-5.1v1.3M41.6 167.3v9.8M51.9 167.3v9.8M103.4 166.8h7.7M103.4 164.2h7.7M136.9 166.8h7.7v10.3M136.9 161.6h12.9v5.2h43.8M198.7 166.8h36.1l2.6 2.6M216.9 195.4h.9l.3-.3v-.6l-.3-.3h-.9v1.9M217.5 195.4l.6 .7"/>
<path d="M218.8 195.1h.6M219.1 199.3h.6l.3 .3v1.3l-.3 .3h-.6l-.3-.3v-1.3zM220 194.2h-1.2v1.9h1.2M220.6 194.2v1.2l.7 .7 .6-.7v-1.2M220.6 199.3h1l.3 .3v1.3l-.3 .3h-1zM222.5 194.2h.7M222.5 196.1h.7M222.5 199.3h.7M222.9 194.2v1.9M222.9 199.3v1.9M225.1 194.5l-.3-.3h-.7l-.3 .3v.3l.3 .3h.7l.3 .3v.3l-.3 .4h-.7l-.3-.4M225.1 199.3h-1.3v1.9"/>
<path d="M225.7 194.2h.7M225.7 196.1h.7M225.7 199.3h.7M226 194.2v1.9M226 199.3v1.9M227.3 194.2h.6l.3 .3v1.2l-.3 .4h-.6l-.3-.4v-1.2zM228.2 199.3h-1.2v1.9h1.2M228.9 199.3h.9l.3 .3v1.3l-.3 .3h-.9zM230.1 194.2v1.9l-1.2-1.9v1.9M230.8 195.7h.3v.4h-.3zM230.8 194.8h.3v.3h-.3zM230.8 199.9h.3v.4h-.3z"/>
<path d="M234.9 194.5l.3-.3h.6l.4 .3v.3l-1.3 1.3h1.3M236.8 195.7h.3v.4h-.3zM237.7 196.1h1.3M237.7 194.8l.7-.6v1.9M240.6 199.6l.3-.3h.6l.4 .3v.3l-1.3 1.3h1.3M243.8 199.6l-.4-.3h-.6l-.3 .3v1.3M243.8 199.6v1.3l-.4 .3h-.6l-.3-.3M243.8 199.6l-1.3 1.3M244.4 199.9l.6-.6v1.9M250.1 199.9l.6-.6v1.9M253.9 199.9h.3v.4h-.3zM256.1 199.6l-.3-.3h-.7l-.3 .3v1.3"/>
<path d="M256.1 199.6v1.3l-.3 .3h-.7l-.3-.3M256.1 199.6l-1.3 1.3M256.7 199.3h1.3v.3l-1.3 1.3v.3M281 199.6l.3-.3h.6l.4 .3v.3l-1.3 1.3h1.3M284.2 199.3l-1.3 1.9M284.8 199.6l.3-.3h.6l.4 .3v.3l-1.3 1.3h1.3M216.9 201.2v-1.9l.6 .6 .6-.6v1.9M222.5 201.2h.7M223.8 200.3h.7M225.7 201.2h.7M227 200.3h.6M230.8 200.9h.3v.3h-.3z"/>
<path d="M235.2 200.3l-.3-.4v-.3l.3-.3h.6l.4 .3v.3l-.4 .4M235.2 200.3l-.3 .3v.3l.3 .3h.6l.4-.3v-.3l-.4-.3M235.2 200.3h.6M236.8 200.9h.3v.3h-.3zM238.1 200.3l-.4-.4v-.3l.4-.3h.6l.3 .3v.3l-.3 .4M238.1 200.3l-.4 .3v.3l.4 .3h.6l.3-.3v-.3l-.3-.3M238.1 200.3h.6M239.6 200.9h.3v.3h-.3zM244.4 201.2h1.3M247.5 200.3h-.9l-.3-.4v-.3l.3-.3h.6l.3 .3v1.3l-.3 .3h-.6l-.3-.3M250.1 201.2h1.3M252.3 200.3l-.3-.4v-.3l.3-.3h.6l.3 .3v.3l-.3 .4"/>
<path d="M252.3 200.3l-.3 .3v.3l.3 .3h.6l.3-.3v-.3l-.3-.3M252.3 200.3h.6M253.9 200.9h.3v.3h-.3z"/>
</g>
<g fill="#000" stroke="#000" stroke-width=".21">
<path d="M165.7 50.6h.4v.5h-.4z" fill-rule="evenodd"/>
<path d="M191.4 50.6h.5v.5h-.5z" fill-rule="evenodd"/>
<path d="M265.8 42.6a.9 .9 0 0 1 1.4 0 .9 .9 0 0 1-.4 1.4 .9 .9 0 0 1-1.2-.9h.3a.65 .65 0 0 1 .8-.6 .65 .65 0 0 1 .3 1 .65 .65 0 0 1-1.1-.2v-.2h-.3z" fill-rule="evenodd"/>
<path d="M265.8 45.1a.9 .9 0 0 1 1.4 0 .9 .9 0 0 1-.4 1.4 .9 .9 0 0 1-1.2-.8h.3a.65 .65 0 0 1 .8-.6 .65 .65 0 0 1 .3 1 .65 .65 0 0 1-1.1-.2v-.2h-.3z" fill-rule="evenodd"/>
<path d="M265.8 47.7a.9 .9 0 0 1 1.4 0 .9 .9 0 0 1-.4 1.4 .9 .9 0 0 1-1.2-.8h.3a.64 .64 0 0 1 .8-.7 .64 .64 0 0 1 .3 1.1 .64 .64 0 0 1-1.1-.2v-.2h-.3z" fill-rule="evenodd"/>
<path d="M265.8 50.3a.9 .9 0 0 1 1.4 0 .9 .9 0 0 1-.4 1.4 .9 .9 0 0 1-1.2-.9h.3a.65 .65 0 0 1 .8-.6 .65 .65 0 0 1 .3 1.1 .65 .65 0 0 1-1.1-.3v-.2h-.3z" fill-rule="evenodd"/>
<path d="M265.8 52.9a.9 .9 0 0 1 1.4 0 .9 .9 0 0 1-.4 1.4 .9 .9 0 0 1-1.2-.9h.3a.65 .65 0 0 1 .8-.6 .65 .65 0 0 1 .3 1 .65 .65 0 0 1-1.1-.2v-.2h-.3z" fill-rule="evenodd"/>
<path d="M269.6 42.4a.91 .91 0 0 1 1.3 .4 .91 .91 0 0 1-.6 1.2 .91 .91 0 0 1-1.1-.9h.3a.65 .65 0 0 1 .9-.5 .65 .65 0 0 1 .1 1 .65 .65 0 0 1-1-.3v-.2h-.3z" fill-rule="evenodd"/>
<path d="M269.4 45.1a.91 .91 0 0 1 1.5 .1 .91 .91 0 0 1-.5 1.4 .91 .91 0 0 1-1.2-.9h.3a.65 .65 0 0 1 .9-.6 .65 .65 0 0 1 .1 1.1 .65 .65 0 0 1-1-.3v-.2h-.3z" fill-rule="evenodd"/>
<path d="M269.4 47.7a.91 .91 0 0 1 1.5 .1 .91 .91 0 0 1-.5 1.4 .91 .91 0 0 1-1.2-.9h.3a.64 .64 0 0 1 .9-.6 .64 .64 0 0 1 .1 1.1 .64 .64 0 0 1-1-.3v-.2h-.3z" fill-rule="evenodd"/>
<path d="M269.4 52.9a.91 .91 0 0 1 1.5 0 .91 .91 0 0 1-.5 1.4 .91 .91 0 0 1-1.2-.9h.3a.65 .65 0 0 1 .9-.5 .65 .65 0 0 1 .1 1 .65 .65 0 0 1-1-.3v-.2h-.3z" fill-rule="evenodd"/>
<path d="M170.2 86.7h.4v.4h-.4z" fill-rule="evenodd"/>
<path d="M175.3 91.9a.34 .34 0 0 1 .4-.1 .34 .34 0 0 1 .2 .4 .34 .34 0 0 1-.4 .2 .34 .34 0 0 1-.3-.3h.4h-.4z" fill-rule="evenodd"/>
<path d="M159.9 140.8h.4v.4h-.4z" fill-rule="evenodd"/>
<path d="M159.9 156.2h.4v.5h-.4z" fill-rule="evenodd"/>
<path d="M165 146l.3-.2 .3 .3a.33 .33 0 0 1-.2 .4 .33 .33 0 0 1-.4-.2l-.1-.1 .4-.1-.4 .1z" fill-rule="evenodd"/>
<path d="M165 151.1a.33 .33 0 0 1 .4-.1 .33 .33 0 0 1 .2 .4l-.1 .2a.34 .34 0 0 1-.4 0 .34 .34 0 0 1-.2-.3h.4h-.4z" fill-rule="evenodd"/>
<circle cx="87.9" cy="35.4" r=".51"/>
<circle cx="87.9" cy="25.1" r=".51"/>
<circle cx="41.6" cy="56" r=".51"/>
<circle cx="51.9" cy="53.4" r=".51"/>
<circle cx="62.2" cy="50.8" r=".51"/>
<circle cx="87.9" cy="50.8" r=".51"/>
<circle cx="95.7" cy="50.8" r=".51"/>
<circle cx="116.3" cy="50.8" r=".51"/>
<circle cx="124" cy="50.8" r=".51"/>
<circle cx="154.9" cy="50.8" r=".51"/>
<circle cx="169.8" cy="50.8" r=".33"/>
<circle cx="175.6" cy="50.8" r=".51"/>
<circle cx="185.9" cy="50.8" r=".51"/>
<circle cx="195.5" cy="50.8" r=".33"/>
<circle cx="281.2" cy="48.3" r=".51"/>
<circle cx="15.8" cy="71.4" r=".51"/>
<circle cx="18.4" cy="71.4" r=".51"/>
<circle cx="21" cy="71.4" r=".51"/>
<circle cx="23.5" cy="71.4" r=".51"/>
<circle cx="26.1" cy="71.4" r=".51"/>
<circle cx="28.7" cy="71.4" r=".51"/>
<circle cx="175.6" cy="66.3" r=".51"/>
<circle cx="185.9" cy="66.3" r=".51"/>
<circle cx="193.6" cy="66.3" r=".51"/>
<circle cx="95.7" cy="86.9" r=".51"/>
<circle cx="175.6" cy="115.3" r=".51"/>
<circle cx="201.3" cy="115.3" r=".51"/>
<circle cx="103.4" cy="135.8" r=".51"/>
<circle cx="103.4" cy="138.4" r=".51"/>
<circle cx="165.2" cy="130.7" r=".51"/>
<circle cx="185.9" cy="133.3" r=".51"/>
<circle cx="196.2" cy="130.7" r=".51"/>
<circle cx="206.5" cy="133.3" r=".51"/>
<circle cx="41.6" cy="159" r=".51"/>
<circle cx="51.9" cy="148.7" r=".51"/>
<circle cx="103.4" cy="141" r=".51"/>
<circle cx="144.6" cy="141" r=".51"/>
<circle cx="165.2" cy="148.7" r=".51"/>
<circle cx="103.4" cy="164.2" r=".51"/>
<circle cx="103.4" cy="166.8" r=".51"/>
</g>
<path d="M173 182.2h118.5v20.6h-118.5z" fill="none" stroke="#000" stroke-width=".78"/>
<path d="M176 185.2h2.2l.7 .7v.7l-.7 .8 .7 .7v.7l-.7 .8h-2.2zM176 187.4h2.2M180.8 185.2h1.5M180.8 189.6h1.5M181.5 185.2v4.4M187 185.9l-.8-.7h-1.4l-.8 .7v2.9l.8 .8h1.4l.8-.8v-1.4h-1.5M191.8 185.9l-.7-.7h-1.5l-.7 .7v2.9l.7 .8h1.5l.7-.8M193.7 185.2v4.4h3M199.3 185.2h1.5l.7 .7v2.9l-.7 .8h-1.5l-.7-.8v-2.9zM203.4 185.2v4.4l1.5-1.5 1.5 1.5v-4.4M211.2 185.2v4.4l-2.9-4.4v4.4" fill="none" stroke="#000" stroke-width=".87"/>
<g fill="none" stroke="#000" stroke-width=".44">
<path d="M175.8 197.8v2.3l.7-.8 .8 .8v-2.3M178.3 197.8v2.3l.7-.8 .8 .8v-2.3M180.8 197.8v2.3l.7-.8 .8 .8v-2.3M183.3 199.7h.3v.4h-.3zM184.5 197.8h1.2l.3 .4v.4l-.3 .4 .3 .3v.4l-.3 .4h-1.2zM184.5 199h1.2M187 197.8h.8M187.4 197.8v2.3M190.2 198.2l-.4-.4h-.8l-.3 .4v1.5l.3 .4h.8l.4-.4v-.7h-.8M192.7 198.2l-.4-.4h-.8l-.3 .4v1.5l.3 .4h.8l.4-.4M193.7 197.8v2.3h1.5M196.2 198.2l.3-.4h.8l.4 .4v1.5l-.4 .4h-.8l-.3-.4z"/>
<path d="M198.6 197.8v2.3l.8-.8 .8 .8v-2.3M202.7 197.8v2.3l-1.6-2.3v2.3M203.6 199.7h.4v.4h-.4zM206.4 198.2l-.4-.4h-.7l-.4 .4v1.5l.4 .4h.7l.4-.4M207.4 198.2l.4-.4h.7l.4 .4v1.5l-.4 .4h-.7l-.4-.4zM187 200.1h.8M209.9 200.1v-2.3l.8 .8 .7-.8v2.3"/>
</g>
<g fill="none" stroke="#000" stroke-width=".63">
<path d="M219.2 186.3l-.5-.5h-1.1l-.5 .5v2.2l.5 .5h1.1l.5-.5M220.6 186.3l.6-.5h1.1l.5 .5v2.2l-.5 .5h-1.1l-.6-.5zM224.2 187.9h1.6l.6-.5v-1.1l-.6-.5h-1.6v3.2M225.3 187.9l1.1 1.1M227.8 187.4h1.1M229.9 185.8h-2.1v3.2h2.1M234.9 189v-3.2l1.1 1 1-1v3.2M239 185.8h1.1l.5 .5v2.2l-.5 .5h-1.1l-.6-.5v-2.2zM242 185.8h1.6l.6 .5v2.2l-.6 .5h-1.6zM245.6 185.8v2.7l.5 .5h1.1l.5-.5v-2.7M249.1 185.8v3.2h2.2M252.7 187.4h1"/>
<path d="M254.8 185.8h-2.1v3.2h2.1M259.8 187.9h1.6l.6-.5v-1.1l-.6-.5h-1.6v3.2M260.9 187.9l1.1 1.1M263.4 186.3l.5-.5h1.1l.5 .5v.5l-2.1 2.2h2.1"/>
</g>
<g fill="#000" stroke="#000" stroke-width=".21">
<path d="M17.1 50.6h1.3v.5h-1.3zM17.1 53.1h1.3v.6h-1.3zM17.1 55.7h1.3v.5h-1.3zM17.1 58.3h1.3v.5h-1.3zM165.2 52.9h1.3v.5h-1.3zM166.9 52.9h1.8v.5h-1.8zM169.1 52.9h1.3v.5h-1.3zM191 52.9h1.3v.5h-1.3zM192.7 52.9h1.8v.5h-1.8zM194.9 52.9h1.3v.5h-1.3zM17.1 60.9h1.3v.5h-1.3zM173 84.3h.5v5.2h-.5z"/>
<path d="M162.7 138.4h.5v5.2h-.5zM173 128.1h5.1v.5h-5.1zM162.7 153.9h.5v5.1h-.5z"/>
</g>
<path d="M39 12.2h193.2l5.2 5.1v157.2" fill="none" stroke="#000" stroke-width="1.6"/>
<g font-size="7.3">
<text x="255.4" y="32.8">DEBUG</text>
<text x="19.7" y="40.3" transform="rotate(-90 19.7 40.3)">USB</text>
<text x="105.5" y="123">USB-UART</text>
</g>
<g font-size="2.5">
<text x="85.7" y="19.1">+5V</text>
<text x="104.4" y="23">D1</text>
<text x="204.1" y="23.3">R12</text>
<text x="99.4" y="28.9">1N4148WS</text>
<text x="203.4" y="28.7">560R</text>
<text x="104.4" y="33.3">D2</text>
<text x="204.1" y="33.6">R13</text>
<text x="39.8" y="37.7" transform="rotate(-90 39.8 37.7)">R19</text>
<text x="45.2" y="38.1" transform="rotate(-90 45.2 38.1)">DNP</text>
<text x="50.1" y="37.7" transform="rotate(-90 50.1 37.7)">R20</text>
<text x="55.5" y="38.1" transform="rotate(-90 55.5 38.1)">DNP</text>
<text x="60.4" y="37.7" transform="rotate(-90 60.4 37.7)">R22</text>
<text x="65.8" y="37" transform="rotate(-90 65.8 37)">0R</text>
<text x="99.4" y="39.2">1N4148WS</text>
<text x="203.4" y="39">560R</text>
<text x="266.1" y="39.8">JP3</text>
<text x="278.5" y="37.2">VDD</text>
<text x="73.7" y="47.7">L2</text>
<text x="137.9" y="47.5">U6</text>
<text x="151.6" y="44.9">+3.3V</text>
<text x="161.5" y="44.9">FDC6318P</text>
<text x="165.3" y="47.5">Q1A</text>
<text x="187.3" y="44.9">FDC6318P</text>
<text x="191" y="47.5">Q1B</text>
<text x="203.8" y="44.9">VDD</text>
<text x="59.4" y="48.3">GND</text>
<text x="65.7" y="53.4">MPZ2012S601A</text>
<text x="104.4" y="48.8">D3</text>
<text x="12.5" y="58.2" transform="rotate(-90 12.5 58.2)">JP2</text>
<text x="99.4" y="54.7">1N4148WS</text>
<text x="243.2" y="58.6">BCH-P-SMT-1.27MM-2X5-E07</text>
<text x="59.9" y="60.9" transform="rotate(-90 59.9 60.9)">C16</text>
<text x="66.3" y="61.5" transform="rotate(-90 66.3 61.5)">10nF</text>
<text x="85.6" y="60.9" transform="rotate(-90 85.6 60.9)">C17</text>
<text x="92.1" y="62.2" transform="rotate(-90 92.1 62.2)">100nF</text>
<text x="114" y="60.9" transform="rotate(-90 114 60.9)">C19</text>
<text x="120.4" y="64.4" transform="rotate(-90 120.4 64.4)">4.7uF/10V</text>
<text x="130.3" y="61.1">TLV73333PDBV</text>
<text x="173.7" y="60.9" transform="rotate(-90 173.7 60.9)">R10</text>
<text x="179.2" y="61.3" transform="rotate(-90 179.2 61.3)">100k</text>
<text x="183.5" y="60.9" transform="rotate(-90 183.5 60.9)">C21</text>
<text x="190" y="61.3" transform="rotate(-90 190 61.3)">DNP</text>
<text x="204.1" y="64.5">R14</text>
<text x="278.4" y="63.7">GND</text>
<text x="9.9" y="68.4" transform="rotate(-90 9.9 68.4)">MOLEX-105017-0001</text>
<text x="59.4" y="71.4">GND</text>
<text x="85.1" y="71.4">GND</text>
<text x="113.5" y="71.4">GND</text>
<text x="152.1" y="71.4">GND</text>
<text x="203.4" y="69.9">560R</text>
<text x="173.7" y="76.3" transform="rotate(-90 173.7 76.3)">R11</text>
<text x="179.2" y="76.1" transform="rotate(-90 179.2 76.1)">10k</text>
<text x="14" y="80.8" transform="rotate(-90 14 80.8)">R7</text>
<text x="19.4" y="80.9" transform="rotate(-90 19.4 80.9)">1M</text>
<text x="26.4" y="81.5" transform="rotate(-90 26.4 81.5)">C14</text>
<text x="32.8" y="81.4" transform="rotate(-90 32.8 81.4)">1nF</text>
<text x="178.1" y="88.6" transform="rotate(-90 178.1 88.6)">Q2</text>
<text x="13" y="92.1">GND</text>
<text x="25.9" y="92.1">GND</text>
<text x="33.6" y="92.1">GND</text>
<text x="180.7" y="94.1" transform="rotate(-90 180.7 94.1)">PDTD123YT</text>
<text x="266.1" y="99.8">JP4</text>
<text x="172.7" y="102.4">GND</text>
<text x="81.9" y="109.3">VDD_USB</text>
<text x="169.5" y="109.3">VDD_USB</text>
<text x="198.6" y="109.3">VDD</text>
<text x="256.6" y="111.9">BCH-P-SMT-06.0-14</text>
<text x="163.4" y="125.3" transform="rotate(-90 163.4 125.3)">R15</text>
<text x="168.8" y="125" transform="rotate(-90 168.8 125)">10k</text>
<text x="174.3" y="124.2" transform="rotate(-90 174.3 124.2)">Q3B</text>
<text x="184.1" y="125.3" transform="rotate(-90 184.1 125.3)">R16</text>
<text x="189.5" y="125" transform="rotate(-90 189.5 125)">10k</text>
<text x="194.4" y="125.3" transform="rotate(-90 194.4 125.3)">R18</text>
<text x="199.8" y="125" transform="rotate(-90 199.8 125)">10k</text>
<text x="204.7" y="125.3" transform="rotate(-90 204.7 125.3)">R17</text>
<text x="210.1" y="125" transform="rotate(-90 210.1 125)">10k</text>
<text x="266.1" y="120.4">JP5</text>
<text x="122.4" y="127.5">U5</text>
<text x="178.6" y="126.1" transform="rotate(-90 178.6 126.1)">PUMH4</text>
<text x="253.5" y="132.5">BCH-P-SMT-06.0-14-E-06</text>
<text x="167.8" y="143.5" transform="rotate(-90 167.8 143.5)">Q4A</text>
<text x="190" y="141">BAT54XV2</text>
<text x="194.5" y="138.4">D4</text>
<text x="266.1" y="141">JP6</text>
<text x="70.9" y="146.9">R8</text>
<text x="170.4" y="145.5" transform="rotate(-90 170.4 145.5)">PUMD9</text>
<text x="70.2" y="152.3">27R</text>
<text x="101.1" y="151.1" transform="rotate(-90 101.1 151.1)">C18</text>
<text x="107.5" y="152.3" transform="rotate(-90 107.5 152.3)">100nF</text>
<text x="256.6" y="153.1">BCH-S-SMT-07.5-14</text>
<text x="70.9" y="157.2">R9</text>
<text x="167.8" y="159" transform="rotate(-90 167.8 159)">Q4B</text>
<text x="170.4" y="160.9" transform="rotate(-90 170.4 160.9)">PUMD9</text>
<text x="266.1" y="161.6">JP7</text>
<text x="70.2" y="162.6">27R</text>
<text x="193.8" y="165">R21</text>
<text x="39.3" y="169.1" transform="rotate(-90 39.3 169.1)">C20</text>
<text x="45.7" y="169.7" transform="rotate(-90 45.7 169.7)">47pF</text>
<text x="49.6" y="169.7" transform="rotate(-90 49.6 169.7)">47pF</text>
<text x="56" y="169.1" transform="rotate(-90 56 169.1)">C22</text>
<text x="118.5" y="171.9">FT231XQ</text>
<text x="194.5" y="170.4">0R</text>
<text x="253.5" y="173.7">BCH-S-SMT-07.5-14-E-06</text>
<text x="38.8" y="179.6">GND</text>
<text x="49.1" y="179.6">GND</text>
<text x="100.6" y="179.6">GND</text>
<text x="141.8" y="179.6">GND</text>
<text x="108.7" y="187.9">FD1</text>
<text x="119.1" y="187.9">FD2</text>
<text x="129.4" y="187.9">FD3</text>
<text x="139.7" y="187.9">FD4</text>
<text x="150" y="187.9">FD5</text>
<text x="160.3" y="187.9">FD6</text>
</g>
<g font-size="2.2">
<text x="219.4" y="24.6">BAT_OFF</text>
<text x="41.1" y="30.2" transform="rotate(-90 41.1 30.2)">VBUS_SENSE</text>
<text x="51.4" y="30.2" transform="rotate(-90 51.4 30.2)">VERSION</text>
<text x="61.7" y="30.2" transform="rotate(-90 61.7 30.2)">VERSION</text>
<text x="219.4" y="34.9">VDD_OFF_OUT</text>
<text x="242.5" y="42.6">DEBUG_SWDIO</text>
<text x="242.5" y="45.2">DEBUG_SWCLK</text>
<text x="261.6" y="42.7">2</text>
<text x="261.6" y="45.3">4</text>
<text x="261.6" y="47.9">6</text>
<text x="273.8" y="42.7">1</text>
<text x="273.8" y="45.3">3</text>
<text x="273.8" y="47.9">5</text>
<text x="130.2" y="50.5">1</text>
<text x="134.1" y="51.6">IN</text>
<text x="140.2" y="51.6">OUT</text>
<text x="147.6" y="50.5">5</text>
<text x="242.5" y="52.9">RESET</text>
<text x="260.4" y="53.1">10</text>
<text x="261.6" y="50.5">8</text>
<text x="273.8" y="53.1">9</text>
<text x="130.2" y="55.6">3</text>
<text x="134.1" y="56.8">EN</text>
<text x="140" y="56.8">GND</text>
<text x="147.6" y="55.6">2</text>
<text x="219.4" y="65.8">VDD_OFF_IN</text>
<text x="108.4" y="130.3">12</text>
<text x="113.5" y="131.5">VCC</text>
<text x="130.2" y="131.5">TXD</text>
<text x="137.3" y="130.3">17</text>
<text x="219.4" y="130.2">P10/RXD2</text>
<text x="108.4" y="135.5">20</text>
<text x="113.5" y="136.6">VCCIO</text>
<text x="129.9" y="134.1">RXD</text>
<text x="130.2" y="136.6">RTS</text>
<text x="137.3" y="132.9">1</text>
<text x="137.3" y="135.5">19</text>
<text x="219.4" y="135.3">RESET</text>
<text x="219.4" y="132.8">P11/TXD2</text>
<text x="108.4" y="138.1">10</text>
<text x="108.5" y="140.6">11</text>
<text x="113.5" y="141.8">RESET</text>
<text x="113.5" y="139.2">3V3OUT</text>
<text x="130" y="141.8">DTR</text>
<text x="130.2" y="139.2">CTS</text>
<text x="137.3" y="138.1">6</text>
<text x="137.3" y="140.6">18</text>
<text x="137.3" y="143.2">4</text>
<text x="129.8" y="146.9">DCD</text>
<text x="129.9" y="144.4">DSR</text>
<text x="132.4" y="149.5">RI</text>
<text x="137.3" y="145.8">5</text>
<text x="137.3" y="148.4">2</text>
<text x="127.3" y="154.7">CBUS0</text>
<text x="137.3" y="153.5">15</text>
<text x="109.6" y="158.7">8</text>
<text x="109.6" y="156.1">9</text>
<text x="113.5" y="159.8">USBDP</text>
<text x="113.5" y="157.2">USBDM</text>
<text x="127.3" y="157.2">CBUS1</text>
<text x="127.3" y="159.8">CBUS2</text>
<text x="137.3" y="156.1">14</text>
<text x="137.3" y="158.7">7</text>
<text x="137.3" y="161.3">16</text>
<text x="219.4" y="161.1">BOOT</text>
<text x="108.4" y="166.4">13</text>
<text x="109.6" y="163.8">3</text>
<text x="113.5" y="165">GND1</text>
<text x="113.5" y="167.5">GND2</text>
<text x="124.1" y="167.5">THERMAL</text>
<text x="127.3" y="162.4">CBUS3</text>
<text x="137.3" y="166.4">0</text>
<text x="219.4" y="166.3">VBUS_SENSE</text>
</g>
<g font-size="1.8">
<text x="22.3" y="50.2">VCC</text>
<text x="22.3" y="52.8">DM</text>
<text x="22.3" y="55.4">DP</text>
<text x="22.3" y="57.9">ID</text>
<text x="22.3" y="60.5">GND</text>
</g>
</svg>
